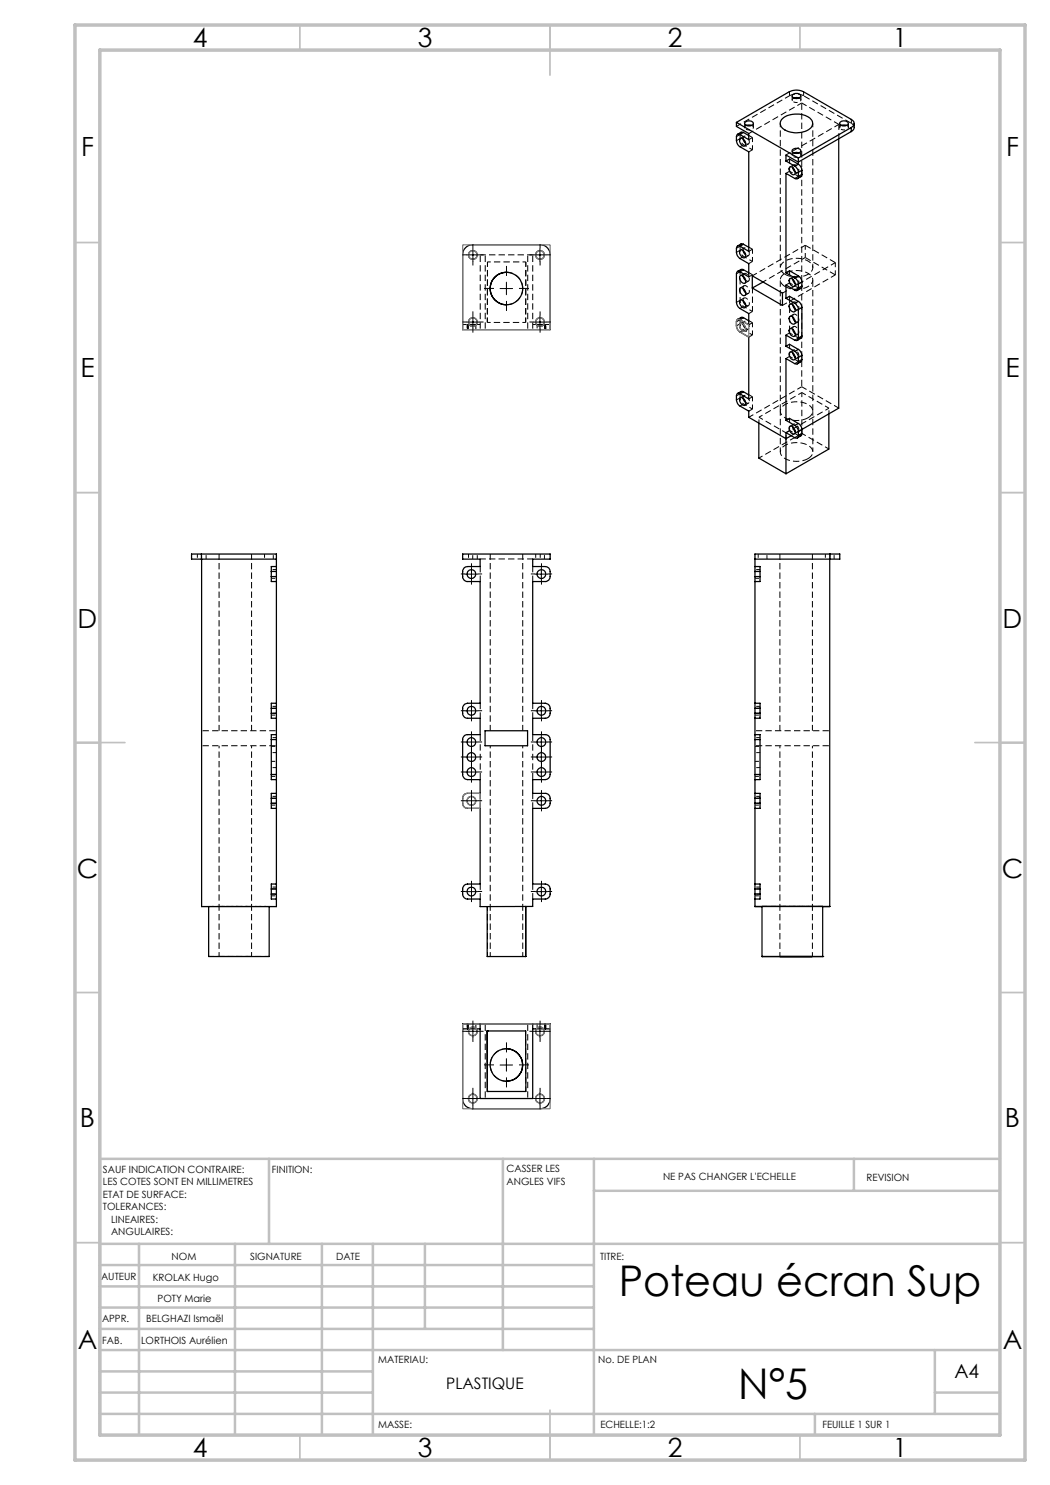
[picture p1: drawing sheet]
<svg xmlns="http://www.w3.org/2000/svg" width="210mm" height="297mm" viewBox="0 0 210 297" stroke-linecap="round" stroke-linejoin="round" font-family="sans-serif">
<g fill="none" stroke="#000" stroke-width=".2" stroke-dasharray="1.3 .6" stroke-dashoffset=".1" stroke-linecap="butt">
<path d="M157.9 19.2a3.1 3.1 0 0 1 2.8 0M106.5 51h-10.5M157 54.9a1.41 1.41 0 0 1-.9-1.4 1.41 1.41 0 0 1 1-1.3 4.7 4.7 0 0 1 5.1 .5 1.43 1.43 0 0 1-.8 2.3 5.1 5.1 0 0 1-4.4-.1M157 57.3a1.41 1.41 0 0 1-.9-1.4 1.41 1.41 0 0 1 1-1.3 4.7 4.7 0 0 1 5.1 .6 1.43 1.43 0 0 1-.8 2.2 5.1 5.1 0 0 1-4.4-.1M161.6 83.6a4.6 4.6 0 0 1-5.3-.7 1.56 1.56 0 0 1 1.2-2.2 4.3 4.3 0 0 1 4.9 1 1.4 1.4 0 0 1-.8 1.9M161.6 91.7a4.6 4.6 0 0 1-5.3-.7 1.56 1.56 0 0 1 1.2-2.2 4.3 4.3 0 0 1 4.9 1.1 1.4 1.4 0 0 1-.8 1.8M43.8 110.8v35.3M96 113.3v3M98 110.8v35.3M106.5 116.3v-3M106.5 111.8h-10.5M156 110.8v35.3"/>
<path d="M50.3 146.1v-35.3M96 140.6v3M96 158.6v3M104.5 146.1v-35.3M106.5 143.6v-3M162.5 146.1v-35.3M96 176.8v3M106.5 161.6v-3M106.5 179.8v-3"/>
</g>
<g fill="none" stroke="#000" stroke-width=".2" stroke-dasharray="1.3 .6" stroke-dashoffset="-.1" stroke-linecap="butt">
<path d="M158.5 33.5a.47 .47 0 0 1 .4-.6 .47 .47 0 0 1 .6 .4 .66 .66 0 0 1 .3 .7 .66 .66 0 0 1-.5 .5l-.2-.1M160.3 20.6v56.7M170.3 24.7l-9.6-5.5M156.1 56v26.2M158.5 55.8a.47 .47 0 0 1 .4-.6 .47 .47 0 0 1 .6 .4 .66 .66 0 0 1 .3 .7 .66 .66 0 0 1-.5 .6l-.2-.2M158.5 60.9a.47 .47 0 0 1 .4-.6 .47 .47 0 0 1 .6 .4 .66 .66 0 0 1 .3 .7 .66 .66 0 0 1-.5 .6l-.2-.2M158.5 63.4a.47 .47 0 0 1 .4-.6 .47 .47 0 0 1 .6 .4 .66 .66 0 0 1 .3 .6 .66 .66 0 0 1-.5 .6l-.2-.1M158.5 65.8a.47 .47 0 0 1 .4-.6 .47 .47 0 0 1 .6 .4 .66 .66 0 0 1 .3 .7 .66 .66 0 0 1-.5 .6l-.2-.2M162.6 82.2v-26.2M96 146.9v9M106.5 146.9v9M47.1 181.3h3.2h-6.5h3.3"/>
<path d="M47.1 191.3h3.2h-6.5h3.3M159.2 181.3h-3.2h6.5h-3.3"/>
</g>
<g fill="none" stroke="#000" stroke-width=".2" stroke-dasharray="1.3 .6" stroke-dashoffset=".4" stroke-linecap="butt">
<path d="M157.9 18.3v.9M158.4 19.2v.8M160.2 20v-.8M160.7 19.2v-.9M147.3 27.3l.7-.4M147.3 28.1l.7-.4M148 29.3l.7-.4M148 27.7v-.8M148.6 27.8a.47 .47 0 0 1 .4-.6 .47 .47 0 0 1 .6 .4l.3 .8M148.8 27.3l-.7 .4M148.9 24.7v.8M149 29.2l.7-.4"/>
<path d="M149.2 25.8a.9 .9 0 0 0 1.5-.4l-.4-.3M149.8 27.1l.7 .4M149.8 27.9l.7-.4M149.8 30.4l.7-.4M150.5 27.5v2.5M150.7 25.5v-.8M157.2 34.7l.7-.5M157.9 34.2v-2.4M158.4 30.1v.9M158.7 31.3a.9 .9 0 0 0 1.5-.5l-.4-.2M158.7 20.4a.9 .9 0 0 0 1.5-.5l-.4-.3M158.7 33l-.7 .4"/>
<path d="M158.9 34.9l.7-.4M159 35.7l.7-.4M160.2 31v-.9M167.9 24.7v.8M168.2 25.8a.9 .9 0 0 0 1.5-.4l-.4-.3M169.7 25.5v-.8M170.3 23.8v.9M147.3 49.6l.7-.4M147.3 50.5l.7-.5M147.3 54.7l.7-.4M148 51.7l.7-.4M148 50v-.8"/>
<path d="M148.6 50.1a.47 .47 0 0 1 .4-.6 .47 .47 0 0 1 .6 .4l.3 .8M148.8 49.6l-.7 .4M148.8 54.7l-.7 .4M148.8 57.2l-.7 .4M148.8 59.6l-.7 .4M149 51.5l.7-.4M149 56.6l.7-.4M149 59.1l.7-.4M149.8 49.4l.7 .4M149.8 50.3l.7-.5M149.8 52.7l.7-.4M149.8 54.5l.7 .4"/>
<path d="M149.8 55.4l.7-.5M150.5 49.8v2.5M157.2 57l.7-.4M157.9 56.6v-2.5M158.7 55.3l-.7 .4M158.9 57.2l.7-.4M159 58l.7-.4M161.1 49.1v2.4M167.1 55v-2.5M95.3 64.9h.7M106.5 64.9h.8M147.3 60.5l.7-.4"/>
<path d="M148 61.7l.7-.4M148 63.9l-.7 .4M148 64.7l-.7 .5M148 63.9v.8M148 78.7l-.7 .5M148 79.6l-.7 .4M148 78.7v.9M148.7 66l-.7 .4M148.8 64.3l-.7 .4M148.8 79.1l-.7 .4M149 61.5l.7-.4M149 66.2l.7-.4"/>
<path d="M149.8 62.7l.7-.4M149.9 65.4a.9 .9 0 0 0-1.2-1l-.1 .4M150.5 64.5l-.7-.4M150.5 64.5l-.7 .5M150.5 64.5v2.5M150.5 67l-.7 .4M150.5 79.4l-.7-.4M150.5 79.4l-.7 .4M150.5 79.4v2.4M157.2 67l.7-.4M157.9 71.3l-.7 .4M157.9 71.3v-2.5"/>
<path d="M158.5 70.5a.47 .47 0 0 1 .4-.6 .47 .47 0 0 1 .6 .4l.3 .8M158.7 60.4l-.7 .4M158.7 62.9l-.7 .4M158.7 65.3l-.7 .4M158.7 70l-.7 .4M158.9 62.3l.7-.4M158.9 64.8l.7-.4M158.9 67.2l.7-.4M158.9 71.9l.7-.4M159 68l.7-.4M159.7 72.3l-.7 .4M160.4 78.5l5.4 3.1"/>
<path d="M148.7 80.8l-.7 .4M149 81l.7-.4M149.9 80.2a.9 .9 0 0 0-1.2-1l-.1 .4M150.5 81.8l-.7 .4M151.8 83.4l8.6-4.9M151.8 91.6l8.6-4.9M156.1 82.2v8.2M157.2 86.6l-5.4-3.2M157.9 86.1l-.7 .4M157.9 86.1v-2.5M158.5 85.3a.47 .47 0 0 1 .4-.6 .47 .47 0 0 1 .6 .4l.3 .8M158.7 84.8l-.7 .4"/>
<path d="M158.9 86.8l.7-.5M159.7 87.1l-.7 .4M160.4 86.7l5.4 3.1M160.4 86.7v-8.2M160.4 85.9l-2.1 1.2M162.6 90.4v-8.2M165.8 81.6l-8.6 5M43.8 181.3v10M50.3 191.3v-10M97.5 191.3v-10M98 181.3l.1 10M104.6 191.3l-.1-10"/>
<path d="M156 181.3v10M162.5 191.3v-10M93.9 205.8l.7-.4M94.6 205.4l.7 .4M107.3 205.8l.7-.4M108 205.4l.7 .4"/>
</g>
<g fill="none" stroke="#000" stroke-width=".2" stroke-dasharray="1.3 .6" stroke-dashoffset=".5" stroke-linecap="butt">
<path d="M158.8 19.6l-.4 .4 .3 .4M149.3 25.1l-.4 .4 .3 .3M149.9 28.4l-.2 .4-.5-.1M156.1 24.7v28.8M158.8 30.6l-.4 .4 .3 .3M168.3 25.1l-.4 .4 .3 .3M170.3 24.7l.4 .3 .2 .5M149.9 50.7l-.2 .4-.5-.1M161.1 51.5l-8.5 4.9M162.6 53.5v-28.8M92.5 64.9h1M93.4 64.9v1"/>
<path d="M93.5 65.9v-1M93.5 64.9v1M95.2 65.9v-1M107.4 64.9v1M109 65.9v-1M109 64.9h1M109 64.9v1M109.2 65.9v-1M149.2 65.7l.5 .1 .2-.4M159.8 71.1l-.2 .4-.5-.1M149.2 80.5l.5 .1 .2-.4M159.8 85.9l-.2 .4-.5-.1"/>
<path d="M39.5 110.8v1M40.3 111.8v-1M41.2 111.8v-1M52.9 110.8v1M54.3 115.7h1M54.7 111.8v-1M55.3 114.3h-1M55.3 115.3h-1M55.3 113.9h-1M93.7 110.8v1M94.5 111.8v-1M95.5 111.8v-1"/>
<path d="M107.1 110.8v1M108 110.8v1M108.9 111.8v-1M151 114.3h1M151 115.3h1M151 115.7h1M151.6 110.8v1M152 113.9h-1M153.4 111.8v-1M165.1 110.8v1M166 110.8v1M166.8 111.8v-1"/>
<path d="M54.3 159.6h1M54.3 143h1M54.3 155.3h1M54.3 152.3h1M54.3 149.3h1M55.3 141.6h-1M55.3 147.9h-1M55.3 142.6h-1M55.3 154.9h-1M55.3 159.3h-1M55.3 141.3h-1M55.3 153.5h-1"/>
<path d="M55.3 150.5h-1M55.3 147.5h-1M151 147.9h1M151 141.6h1M151 142.6h1M151 154.9h1M151 143h1M151 152.3h1M151 155.3h1M151 149.3h1M152 159.6h-1M152 159.3h-1"/>
<path d="M152 141.3h-1M152 150.5h-1M152 153.5h-1M152 147.5h-1M54.3 177.8h1M54.3 178.8h1M54.3 160.6h1M54.3 179.2h1M54.3 161h1M55.3 177.4h-1M151 179.2h1M151 161h1"/>
<path d="M152 177.8h-1M152 160.6h-1M152 178.8h-1M152 177.4h-1M93.4 204.8v1M93.5 205.8v-1M93.5 204.8v1M95.2 205.8v-1M107.4 204.8v1M109 205.8v-1M109 204.8v1M109.2 205.8v-1"/>
</g>
<path d="M43.8 149.1v32.2M98 149.1v32.2M156 149.1v32.2M50.3 181.3v-32.2M104.5 181.3v-32.2M162.5 181.3v-32.2" fill="none" stroke="#000" stroke-width=".2" stroke-dasharray="1.3 .6" stroke-dashoffset=".8" stroke-linecap="butt"/>
<g fill="none" stroke="#000" stroke-width=".25">
<path d="M158.5 18.9a1.04 1.04 0 0 1 1.7 .3 .97 .97 0 0 1-1.8 0zM158.8 19.6l.5-.1 .5 .1M147.3 24.5l10.6-6.2a3.3 3.3 0 0 1 2.8 0l9.6 5.6a.86 .86 0 0 1 .5 .8 .86 .86 0 0 1-.5 .8M147.3 24.5v.8l2.5 1.4v1.2l-1.8-1M147.3 24.5l12.4 7.1M148 26.9a.44 .44 0 0 0-.5 0 .44 .44 0 0 0-.2 .4v.8a1.62 1.62 0 0 0 .7 1.2l1.8 1.1v19.9l-1.8-1.1M148.1 27.7a1.01 1.01 0 0 1 .9 1.5 1.01 1.01 0 0 1-.9-1.5zM148.6 27.8l.2 .5 .4 .4M148.7 26.5l-.4-.1-.8 .5M148.7 26.5l1.1 .6M148.7 26.5l-.7 .4M148.9 24.5a1.05 1.05 0 0 1 1.8 .2 1.03 1.03 0 0 1-1.8 0z"/>
<path d="M149.3 25.1h1M156.5 23.7a4.6 4.6 0 0 1 5.7 .2 1.43 1.43 0 0 1-.8 2.2 4.7 4.7 0 0 1-5.1-.7l-.2-.5v-.5zM157.2 32.2l1.8 1M157.2 32.2v-1.2l2.5 1.4M157.2 32.2l.7-.4 1.8 1M157.9 33.5a.71 .71 0 0 1 1.1 .6 .51 .51 0 0 1-.1 .8 .51 .51 0 0 1-.8-.3l-.3-.6zM158.4 30a1.1 1.1 0 0 1 1.8 .2 .97 .97 0 0 1-1.8 0zM158.5 33.5l.5 .9M158.8 30.6l.5-.1 .5 .1M159 33.2a1.6 1.6 0 0 1 .7 1.3M159.7 35.3a.44 .44 0 0 1-.2 .4 .44 .44 0 0 1-.5 0l-1.8-1v19.9M159.7 32.8a1.6 1.6 0 0 1 .7 1.3"/>
<path d="M159.7 31.6v.8M159.7 34.5v.8M159.7 32.8l-.7 .4M160.4 34.9l-.1 .4-.8 .4M160.4 34.1l-.7 .4M160.4 34.1v.8M160.4 34.9l-.7 .4M167.7 27.8v53.8l-7.3 4.3M168 24.4a1.04 1.04 0 0 1 1.7 .3 1 1 0 0 1-1.8 0zM168.3 25.1h1M170.3 25.5l-10.6 6.1M170.3 25.5v.8"/>
<path d="M170.3 26.3l-10.6 6.1M170.9 24.7l-.1 1.1-.5 .5M93.2 49.4l.6-.3 .7-.1h13.5a1.97 1.97 0 0 1 2 1.9v15h-17.5v-15l.3-1zM101.3 54.5a3.2 3.2 0 0 0-3.3 3.2 3.2 3.2 0 0 0 3.3 3.3M148 57.7a.78 .78 0 0 1 .8 0 .78 .78 0 0 1 .3 .8 .47 .47 0 0 1-.3 .7 .47 .47 0 0 1-.6-.4l-.3-.6zM148 55.2a.92 .92 0 0 1 .9 .3 .92 .92 0 0 1 .2 .9 .56 .56 0 0 1-.6 .2 .56 .56 0 0 1-.4-.5l-.2-.4zM148 54.4a.42 .42 0 0 0-.5-.1 .42 .42 0 0 0-.2 .4v5.8a1.6 1.6 0 0 0 .7 1.2l1.8 1v2.3l-1.8-1M148 49.2a.44 .44 0 0 0-.5 0 .44 .44 0 0 0-.2 .5v.8a1.6 1.6 0 0 0 .7 1.2l1.8 1v2.7l-1.8-1M148.1 50a1.01 1.01 0 0 1 .9 1.5 1.01 1.01 0 0 1-.9-1.5zM148.6 50.1l.2 .5 .4 .4M148.6 55.2l.2 .5 .4 .4M148.6 57.7l.6 .9"/>
<path d="M148.7 48.9l-.4-.1-.8 .4M148.7 53.9h-.4l-.8 .4M148.7 48.9l-.7 .3M148.7 48.9l1.1 .6M148.7 53.9l-.7 .5M148.7 53.9l1.1 .7M150.5 55.2l6 3.4v2.5l-6-3.5zM152.6 56.4l-2.1 1.2M157.2 59.7l1.8 1M157.2 54.6l1.8 1M157.2 59.7l.7-.4 1.8 1M157.2 54.6l.7-.5 1.8 1.1"/>
<path d="M158 55.7a1.01 1.01 0 0 1 .9 1.6 1.01 1.01 0 0 1-.9-1.6zM158.5 55.8l.5 .9M159 55.6a1.47 1.47 0 0 1 .7 1.2M159.7 57.6a.44 .44 0 0 1-.2 .5 .44 .44 0 0 1-.5-.1l-1.8-1v2.7M159.7 55.2a1.6 1.6 0 0 1 .7 1.2M159.7 56.8v.8M159.7 55.2l-.7 .4M160.4 57.2l-.1 .4-.8 .5M160.4 56.4v.8M160.4 56.4l-.7 .4M160.4 57.2l-.7 .4M93.8 64.9h1.5"/>
<path d="M107.3 64.9h1.4M148 60.1a.92 .92 0 0 1 .9 .3 .92 .92 0 0 1 .2 .9 .56 .56 0 0 1-.6 .2 .56 .56 0 0 1-.4-.5l-.2-.4zM148 79.6a.92 .92 0 0 1 .9 .3 .92 .92 0 0 1 .2 .9 .56 .56 0 0 1-.6 .2 .56 .56 0 0 1-.4-.5l-.2-.4zM148 64.8a.92 .92 0 0 1 .9 .3 .92 .92 0 0 1 .2 .9 .56 .56 0 0 1-.6 .2 .56 .56 0 0 1-.4-.5l-.2-.4zM148 78.8a.42 .42 0 0 0-.5-.1 .42 .42 0 0 0-.2 .5v.8a1.62 1.62 0 0 0 .7 1.2l1.8 1v1.3l7.4 4.2 1.1-.6M148 64a.42 .42 0 0 0-.5-.1 .42 .42 0 0 0-.2 .4v.9a1.62 1.62 0 0 0 .7 1.2l1.8 1v12.4l-1.8-1M148.6 60.1l.2 .5 .4 .4M148.6 64.8l.2 .5 .4 .4M148.6 79.7l.2 .4 .4 .4M148.7 63.5h-.4l-.8 .4M148.7 78.3h-.4l-.8 .4M148.7 63.5l-.7 .5"/>
<path d="M148.7 63.5l1.1 .7M148.7 78.3l-.7 .5M148.7 78.3l1.1 .7M157.2 69.2l1.8 1.1M157.2 69.2l.7-.3 1.8 1M157.9 60.9a.92 .92 0 0 1 .9 .3 .92 .92 0 0 1 .2 .9 .56 .56 0 0 1-.6 .2 .56 .56 0 0 1-.4-.5l-.2-.6zM157.9 65.8a.92 .92 0 0 1 .9 .3 .92 .92 0 0 1 .2 .9 .56 .56 0 0 1-.6 .3 .56 .56 0 0 1-.4-.6l-.2-.6zM157.9 63.4a.71 .71 0 0 1 1.1 .6 .51 .51 0 0 1-.1 .8 .51 .51 0 0 1-.8-.3l-.3-.8zM157.9 70.5a.92 .92 0 0 1 .9 .3 .92 .92 0 0 1 .2 .9 .56 .56 0 0 1-.6 .2 .56 .56 0 0 1-.4-.5l-.2-.6zM158.5 61l.5 .8M158.5 63.4l.5 .9M158.5 65.9l.5 .8"/>
<path d="M158.5 70.6l.5 .8M159 60.7a1.6 1.6 0 0 1 .7 1.2M159 70.3a1.6 1.6 0 0 1 .7 1.2M159.7 67.6a.44 .44 0 0 1-.2 .5 .44 .44 0 0 1-.5-.1l-1.8-1v2.2M159.7 72.3a.44 .44 0 0 1-.2 .5 .44 .44 0 0 1-.5-.1l-1.8-1v12.4M159.7 60.3a1.62 1.62 0 0 1 .7 1.2M159.7 69.9a1.62 1.62 0 0 1 .7 1.2M159.7 61.9v5.7M159.7 71.5v.8M159.7 60.3l-.7 .4M159.7 69.9l-.7 .4M160.4 67.2l-.1 .4-.8 .5"/>
<path d="M160.4 71.9l-.1 .4-.8 .5M160.4 61.5v5.7M160.4 71.1v.8M160.4 61.5l-.7 .4M160.4 67.2l-.7 .4M160.4 71.1l-.7 .4M160.4 71.9l-.7 .4M151.8 84.6v7l5.4 3.2M157.2 84.1l1.8 1M157.2 84.1l.7-.4 1.8 1M157.9 85.3a.92 .92 0 0 1 .9 .3 .92 .92 0 0 1 .2 .9 .56 .56 0 0 1-.6 .3 .56 .56 0 0 1-.4-.5l-.2-.6zM158.5 85.4l.5 .9"/>
<path d="M159 85.1a1.6 1.6 0 0 1 .7 1.2M159.7 87.1a.44 .44 0 0 1-.2 .5 .44 .44 0 0 1-.5 0l-1.8-1.1v8.3M159.7 84.7a1.62 1.62 0 0 1 .7 1.2M159.7 86.3v.8M159.7 84.7l-.7 .4M160.4 86.7l-.1 .4-.8 .5M160.4 85.9v.8M160.4 85.9l-.7 .4M160.4 86.7l-.7 .4M165.8 82.8v7l-8.6 5M40.3 110.8h-2v1h17M40.3 110.8h15v2.5"/>
<path d="M40.3 110.8v70.5h15v-1.5M54.3 115.3v1h1M54.3 114.3v1M54.3 114.3h1M54.3 115.3h1M55.3 115.3v1M55.3 113.3h-1v1M55.3 113.3v1M55.3 114.3v1M55.3 116.3v24.3M92.5 110.8h17.5v1h-3.5v1.5h2.5a.96 .96 0 0 1 1 1v1a.96 .96 0 0 1-1 1h-2.5v24.3h2.5a1.02 1.02 0 0 1 1 1.1v1a.96 .96 0 0 1-1 .9h-2.5v3.3h2.5a.96 .96 0 0 1 1 1v7a1.02 1.02 0 0 1-1 1h-2.5v2.8h2.5a.96 .96 0 0 1 1 1v1a1.02 1.02 0 0 1-1 1h-2.5v15.1h2.5a.96 .96 0 0 1 1 1v1a.96 .96 0 0 1-1 1h-2.5v1.5h-10.5v-1.5h-2.5a.96 .96 0 0 1-1-1v-1a.96 .96 0 0 1 1-1h2.5v-15.1h-2.5a1.02 1.02 0 0 1-1-1v-1a.96 .96 0 0 1 1-1h2.5v-2.8h-2.5a1.02 1.02 0 0 1-1-1v-7a.96 .96 0 0 1 1-1h2.5v-3.3h-2.5a.96 .96 0 0 1-1-.9v-1a1.02 1.02 0 0 1 1-1.1h2.5v-24.3h-2.5a.96 .96 0 0 1-1-1v-1a.96 .96 0 0 1 1-1h2.5v-1.5h-3.5zM151 115.3v1"/>
<path d="M151 113.3h1v1M151 113.3v1M151 111.8h15M151 114.3h1M151 115.3h1M151 114.3v1M151 116.3v24.3M152 115.3v1h-1M152 114.3v1M165.9 111.8v69.5h-14.9v-1.5M166 110.8h2v1h-2M166 110.8h-15v2.5"/>
<path d="M166 110.8v1M54.3 154.9v1h1M54.3 142.7v.9h1M54.3 141.7v1M54.3 147.9v7M54.3 159.7v1M54.3 154.9h1M54.3 147.9h1M54.3 142.7h1M54.3 141.7h1M54.3 159.7h1M55.3 154.9v1"/>
<path d="M55.3 140.6h-1v1.1M55.3 140.6v1.1M55.3 142.7v.9M55.3 146.9h-1v1M55.3 146.9v1M55.3 158.7h-1v1M55.3 158.7v1M55.3 141.7v1M55.3 143.6v3.3M55.3 147.9v7M55.3 155.9v2.8M55.3 159.7v1"/>
<path d="M97 146.2h8.5v3h-8.5zM151 158.7h1v1M151 158.7v1M151 154.9v1M151 146.9h1v1M151 146.9v1M151 140.6h1v1.1M151 140.6v1.1M151 142.7v.9M151 154.9h1M151 147.9h1M151 142.7h1"/>
<path d="M151 141.7h1M151 159.7h1M151 141.7v1M151 143.6v3.3M151 147.9v7M151 155.9v2.8M151 159.7v1M152 154.9v1h-1M152 142.7v.9h-1M152 141.7v1M152 147.9v7M152 159.7v1"/>
<path d="M54.3 178.8v1h1M54.3 160.7v1h1M54.3 177.8h1M54.3 178.8h1M54.3 177.8v1M54.3 160.7h1M55.3 176.8h-1v1M55.3 176.8v1M55.3 178.8v1M55.3 160.7v1M55.3 161.7v15.1M55.3 177.8v1"/>
<path d="M151 176.8h1v1M151 176.8v1M151 178.8v1M151 160.7v1M151 177.8h1M151 178.8h1M151 160.7h1M151 161.7v15.1M151 177.8v1M152 178.8v1h-1M152 160.7v1h-1M152 177.8v1"/>
<path d="M41.7 181.3v10h12.1v-10M105.1 181.3v10h-7.7v-10M152.4 191.3h.1M152.4 191.3h12.1M152.4 181.3v10M156 191.3h6.5zM164.5 191.3h.1M164.5 181.3v10M92.5 205.8h1M93.5 204.8h-1v14.9a1.97 1.97 0 0 0 2 2.1h13.5a1.97 1.97 0 0 0 2-2.1v-14.9h-1M93.5 204.8h15.5M93.5 204.8v1"/>
<path d="M93.5 205.8h2.5M93.8 205.8a.88 .88 0 0 0 .8 1.3 .88 .88 0 0 0 .7-1.3M96 204.8v14.9h10.5v-14.9M97.4 206.2h.1M97.4 206.2l.1 12.1M97.4 206.2h7.7l.1 12.1h-7.7M97.5 218.3h.1M101.3 209.8a3.3 3.3 0 0 1 3.2 3.2M104.5 213a3.3 3.3 0 0 1-3.2 3.2M106.5 205.8h2.5M107.3 205.8a.88 .88 0 0 0 .7 1.3 .88 .88 0 0 0 .7-1.3M109 205.8h1"/>
<path d="M109 204.8v1"/>
<circle cx="94.6" cy="51" r=".87"/>
<circle cx="101.3" cy="57.7" r="3.3"/>
<circle cx="108" cy="51" r=".87"/>
<circle cx="94.6" cy="64.4" r=".87"/>
<circle cx="108" cy="64.4" r=".87"/>
<circle cx="94.3" cy="114.8" r=".87"/>
<circle cx="108.3" cy="114.8" r=".87"/>
<circle cx="94.3" cy="148.4" r=".87"/>
<circle cx="94.3" cy="151.4" r=".87"/>
<circle cx="94.3" cy="154.4" r=".87"/>
<circle cx="94.3" cy="142.1" r=".87"/>
<circle cx="108.3" cy="151.4" r=".87"/>
<circle cx="108.3" cy="148.4" r=".87"/>
<circle cx="108.3" cy="154.4" r=".87"/>
<circle cx="108.3" cy="142.1" r=".87"/>
<circle cx="94.3" cy="178.3" r=".87"/>
<circle cx="94.3" cy="160.2" r=".87"/>
<circle cx="108.3" cy="178.3" r=".87"/>
<circle cx="108.3" cy="160.2" r=".87"/>
<circle cx="94.6" cy="219.7" r=".88"/>
<circle cx="101.3" cy="213" r="3.3"/>
<circle cx="108" cy="219.7" r=".88"/>
</g>
<path d="M96 51v14.9M97 51v14.9M105.5 51v14.9M157.9 59.2v7.4M106.5 65.9v-14.9M40.3 146.1h15M40.3 149.1h15M166 146.1h-15M166 149.1h-15M40.3 181.3h15M97 219.7v-14.9M105.5 219.7v-14.9" fill="none" stroke="#000" stroke-width=".2" stroke-dasharray="1.3 .6" stroke-dashoffset="-.2" stroke-linecap="butt"/>
<g fill="none" stroke="#000" stroke-width=".2" stroke-dasharray="1.3 .6" stroke-linecap="butt">
<path d="M148 26.9l.2-.5M160.2 35.3h-.5M101.3 54.4a3.3 3.3 0 0 1 3.3 3.3M104.6 57.7a3.3 3.3 0 0 1-3.3 3.2M148 49.2l.2-.4M148 54.3l.2-.4M148.6 55.1v.1M148.6 57.6v.1M149.2 56.1a.47 .47 0 0 0 .7 0 .47 .47 0 0 0-.1-.7 .66 .66 0 0 0-.4-.6 .66 .66 0 0 0-.7 .1l-.1 .2M149.2 58.6a.47 .47 0 0 0 .7 0 .47 .47 0 0 0-.1-.7 .66 .66 0 0 0-.4-.7 .66 .66 0 0 0-.7 .2l-.1 .2M150.5 54.9v.3M160.2 57.7l-.5-.1"/>
<path d="M167.1 52.5l-6-3.4M167.1 55l-6-3.5M93.5 64.9h.4M108.7 64.9h.3M148 63.9l.2-.4M148 78.7l.2-.4M148.6 60v.1M149.2 61a.47 .47 0 0 0 .7 0 .47 .47 0 0 0-.1-.7 .66 .66 0 0 0-.4-.6 .66 .66 0 0 0-.7 .1l-.1 .2M160.2 67.7l-.5-.1M160.2 72.3h-.5M160.2 87.2l-.5-.1"/>
</g>
<g fill="none" stroke="#000" stroke-width=".2" stroke-dasharray="1.3 .6" stroke-dashoffset=".3" stroke-linecap="butt">
<path d="M157.2 31l10.6-6.1M160.3 20.6l-10.5 6.1M105.2 52.4l-.1 12.1M161.1 49.1l-10.6 6.1M167.1 52.5l-10.6 6.1M167.1 55l-10.6 6.1M97.5 64.5v-12.1M160.3 77.3l-10.5 6.1M41.8 191.3h12.1M41.8 181.3h12.1M53.9 181.3h-12.1M152.4 181.3h12.1"/>
<path d="M164.5 181.3h-12.1M101.3 209.7a3.3 3.3 0 0 0-3.3 3.3 3.3 3.3 0 0 0 3.3 3.2M105.2 218.3l-.1-12.1"/>
</g>
<g fill="none" stroke="#000" stroke-width=".2" stroke-dasharray="1.3 .6" stroke-dashoffset=".6" stroke-linecap="butt">
<path d="M150.5 30l-1.8-1.1M159.7 35.3l-1.8-1.1M97.5 52.4h7.7M148 54.3v5.8M150.5 52.3l-1.8-1M159.7 57.6l-1.8-1M105.1 64.5h-7.6M150.5 62.3l-1.8-1M150.5 67l-1.8-1M157.9 66.6l1.8 1M157.9 71.3l1.8 1M148.7 80.8l1.8 1"/>
<path d="M151.8 84.6v-1.2M157.2 87.7v-1.1M157.9 86.1l1.8 1M165.8 82.8v-1.2"/>
</g>
<path d="M157.9 19.2l-10.6 6.1M167.8 24.9v2.8M167.8 24.9l-7.5-4.3M150.5 57.6v4.7M167.8 81.6l-7.5-4.3" fill="none" stroke="#000" stroke-width=".2" stroke-dasharray="1.3 .6" stroke-dashoffset=".2" stroke-linecap="butt"/>
<path d="M148.7 28.9a1.56 1.56 0 0 1-.7-1.2M148.7 51.3a1.56 1.56 0 0 1-.7-1.3M148 60.1a1.56 1.56 0 0 0 .7 1.2M148 64.7a1.56 1.56 0 0 0 .7 1.3M148 79.6a1.56 1.56 0 0 0 .7 1.2" fill="none" stroke="#000" stroke-width=".2" stroke-dasharray="1.3 .6" stroke-dashoffset=".7" stroke-linecap="butt"/>
<g fill="none" stroke="#808080" stroke-width=".25">
<path d="M92.5 49h17.5v16.9h-17.5zM147.4 64l.4-.2 2 1.2v2.4l-1.8-1-.5-.5-.2-.6zM148.1 64.7a.97 .97 0 0 1 .9 .5 .97 .97 0 0 1-.1 1 1.08 1.08 0 0 1-.8-1.5zM92.8 159l.6-.3h2.6v3l-2.6-.1a.97 .97 0 0 1-.9-.9v-1.2zM92.5 204.8h17.5v17h-17.5z"/>
<circle cx="94.6" cy="51" r=".87"/>
<circle cx="108" cy="51" r=".87"/>
<circle cx="94.6" cy="64.4" r=".88"/>
<circle cx="108" cy="64.4" r=".88"/>
<circle cx="94.3" cy="160.2" r=".87"/>
<circle cx="94.6" cy="206.3" r=".87"/>
<circle cx="94.6" cy="219.7" r=".87"/>
<circle cx="108" cy="206.3" r=".87"/>
<circle cx="108" cy="219.7" r=".87"/>
</g>
<g fill="none" stroke="#000" stroke-width=".2" stroke-dasharray="30.5 1.3 1.3 1.3" stroke-linecap="butt">
<path d="M93.3 51h-.8M94.6 49.7v-.9M94.6 52.2v.9M95.8 51h.9M98.8 57.7h-2M101.3 55.2v-2M103.8 57.7h2M106.8 51h-.9M108 49.7v-.9M108 52.2v.9M109.3 51h.8M93.3 64.4h-.8"/>
<path d="M94.6 63.2v-.9M94.6 65.7v.8M95.8 64.4h.9M101.3 60.2v2M106.8 64.4h-.9M108 63.2v-.9M108 65.7v.8M109.3 64.4h.8M93 114.8h-.8M94.3 113.5v-.8M94.3 116v.9M95.5 114.8h.9"/>
<path d="M107 114.8h-.8M108.3 113.5v-.8M108.3 116v.9M109.5 114.8h.9M93 142.1h-.8M93 151.4h-.8M93 154.4h-.8M93 148.4h-.8M94.3 158.9v-.9M94.3 140.9v-.9M94.3 143.4v.9M94.3 150.1v-.8"/>
<path d="M94.3 152.6v.9M94.3 153.1v-.8M94.3 155.6v.9M94.3 147.1v-.8M94.3 149.6v.9M95.5 142.1h.9M95.5 151.4h.9M95.5 154.4h.9M95.5 148.4h.9M107 142.1h-.8M107 151.4h-.8M107 148.4h-.8"/>
<path d="M107 154.4h-.8M108.3 158.9v-.9M108.3 140.9v-.9M108.3 143.4v.9M108.3 150.1v-.8M108.3 152.6v.9M108.3 147.1v-.8M108.3 149.6v.9M108.3 153.1v-.8M108.3 155.6v.9M109.5 142.1h.9M109.5 151.4h.9"/>
<path d="M109.5 148.4h.9M109.5 154.4h.9M93 178.3h-.8M93 160.1h-.8M94.3 177v-.8M94.3 179.5v.9M94.3 161.4v.9M95.5 178.3h.9M95.5 160.1h.9M107 160.1h-.8M107 178.3h-.8M108.3 161.4v.9"/>
<path d="M108.3 177v-.8M108.3 179.5v.9M109.5 160.1h.9M109.5 178.3h.9M93.3 219.7h-.8M93.3 206.3h-.8M94.6 218.4v-.8M94.6 205v-.9M94.6 207.5v.9M95.8 219.7h.9M95.8 206.3h.9M98.8 213h-2"/>
<path d="M101.3 210.5v-2M101.3 215.5v2M103.8 213h2M106.8 206.3h-.9M106.8 219.7h-.9M108 205v-.9M108 207.5v.9M108 218.4v-.8M109.3 206.3h.8M109.3 219.7h.8M94.6 220.9v.9M108 220.9v.9"/>
</g>
<g fill="none" stroke="#c0c0c0" stroke-width=".35">
<path d="M60 5v5M110 5v10M160 5v5M15 48.5h5M200 48.5h5M15 98.5h5M200 98.5h5M15 148.5h10M195 148.5h10M15 198.5h5M200 198.5h5M15 248.5h5"/>
<path d="M200 248.5h5M60 287v5M110 282v10M160 287v5"/>
</g>
<g fill="none" stroke="#c0c0c0" stroke-width=".5">
<path d="M53.8 231.8v17M100.6 231.8v38.2M118.8 231.8v55.2M118.8 238.2h81.2M170.8 231.8v6.4M200 231.8h-180v55.2M20 248.8h180M20 257.3h98.8M20 253h98.8M27.8 248.8v38.2M47 248.8v38.2M64.4 248.8v38.2"/>
<path d="M74.6 248.8v38.2M85 248.8v17M20 265.8h98.8M20 261.5h98.8M20 278.5h54.6M20 274.3h54.6M20 270h180M187 278.5h13M187 270v12.8M20 282.8h180M163 282.8v4.2"/>
</g>
<path d="M15 5h190v287h-190zM20 10h180v277h-180z" fill="none" stroke="#c0c0c0" stroke-width=".7"/>
<g fill="none" stroke="#000" stroke-width=".2">
<path d="M93.3 51h2.5M94.6 49.7v2.5M100 57.7h2.5M101.3 56.4v2.5M106.8 51h2.5M108 49.7v2.5M93.3 64.4h2.5M94.6 63.2v2.5M106.8 64.4h2.5M108 63.2v2.5M93 114.8h2.5M94.3 113.6v2.5"/>
<path d="M107 114.8h2.5M108.3 113.6v2.5M93 142.2h2.5M93 151.4h2.5M93 154.4h2.5M93 148.4h2.5M94.3 140.9v2.5M94.3 147.2v2.5M94.3 150.2v2.5M94.3 153.2v2.5M94.3 158.9v2.5M107 142.2h2.5"/>
<path d="M107 151.4h2.5M107 154.4h2.5M107 148.4h2.5M108.3 140.9v2.5M108.3 147.2v2.5M108.3 150.2v2.5M108.3 153.2v2.5M108.3 158.9v2.5M93 178.3h2.5M93 160.2h2.5M94.3 177.1v2.5M107 178.3h2.5"/>
<path d="M107 160.2h2.5M108.3 177.1v2.5M93.3 206.3h2.5M93.3 219.7h2.5M94.6 205v2.5M94.6 218.5v2.5M100 213h2.5M101.3 211.7v2.5M106.8 206.3h2.5M106.8 219.7h2.5M108 205v2.5M108 218.5v2.5"/>
</g>
<g font-size="8.5">
<text x="123.7" y="259.3">Poteau écran Sup</text>
<text x="147.6" y="279.7">N°5</text>
</g>
<g font-size="5.3">
<text x="38.5" y="9.5">4</text>
<text x="83.5" y="9.5">3</text>
<text x="133.5" y="9.5">2</text>
<text x="178.5" y="9.5">1</text>
<text x="16.2" y="31.2">F</text>
<text x="201.2" y="31.2">F</text>
<text x="16.1" y="75.5">E</text>
<text x="201.1" y="75.5">E</text>
<text x="15.5" y="125.5">D</text>
<text x="200.5" y="125.5">D</text>
<text x="15.4" y="175.5">C</text>
<text x="200.4" y="175.5">C</text>
<text x="16" y="225.5">B</text>
<text x="201" y="225.5">B</text>
<text x="15.5" y="269.7">A</text>
<text x="200.5" y="269.7">A</text>
<text x="38.5" y="291.5">4</text>
<text x="83.5" y="291.5">3</text>
<text x="133.5" y="291.5">2</text>
<text x="178.5" y="291.5">1</text>
</g>
<text font-size="3.9" x="190.9" y="275.5">A4</text>
<text font-size="3.2" x="89.2" y="277.9">PLASTIQUE</text>
<g font-size="2">
<text x="20.6" y="234.6">SAUF INDICATION CONTRAIRE:</text>
<text x="20.6" y="237.1">LES COTES SONT EN MILLIMETRES</text>
<text x="20.6" y="239.6">ETAT DE SURFACE:</text>
<text x="54.4" y="234.6">FINITION:</text>
<text x="101.3" y="234.5">CASSER LES</text>
<text x="101.3" y="237">ANGLES VIFS</text>
<text x="132.6" y="236">NE PAS CHANGER L'ECHELLE</text>
<text x="173.3" y="236.2">REVISION</text>
<text x="20.6" y="242.1">TOLERANCES:</text>
<text x="22.2" y="244.6">LINEAIRES:</text>
<text x="22.2" y="247.1">ANGULAIRES:</text>
<text x="34.3" y="252">NOM</text>
<text x="50" y="251.9">SIGNATURE</text>
<text x="67.2" y="251.9">DATE</text>
<text x="120" y="251.9">TITRE:</text>
<text x="20.2" y="256.1">AUTEUR</text>
<text x="30.6" y="256.1">KROLAK Hugo</text>
<text x="31.5" y="260.3">POTY Marie</text>
<text x="20.4" y="264.4">APPR.</text>
<text x="20.5" y="268.8">FAB.</text>
<text x="28.2" y="268.8">LORTHOIS Aurélien</text>
<text x="29.3" y="264.4">BELGHAZI Ismaël</text>
<text x="75.6" y="272.5">MATERIAU:</text>
<text x="119.6" y="272.5">No. DE PLAN</text>
<text x="75.6" y="285.5">MASSE:</text>
<text x="120.1" y="285.6">ECHELLE:1:2</text>
<text x="164.5" y="285.6">FEUILLE 1 SUR 1</text>
</g>
</svg>
